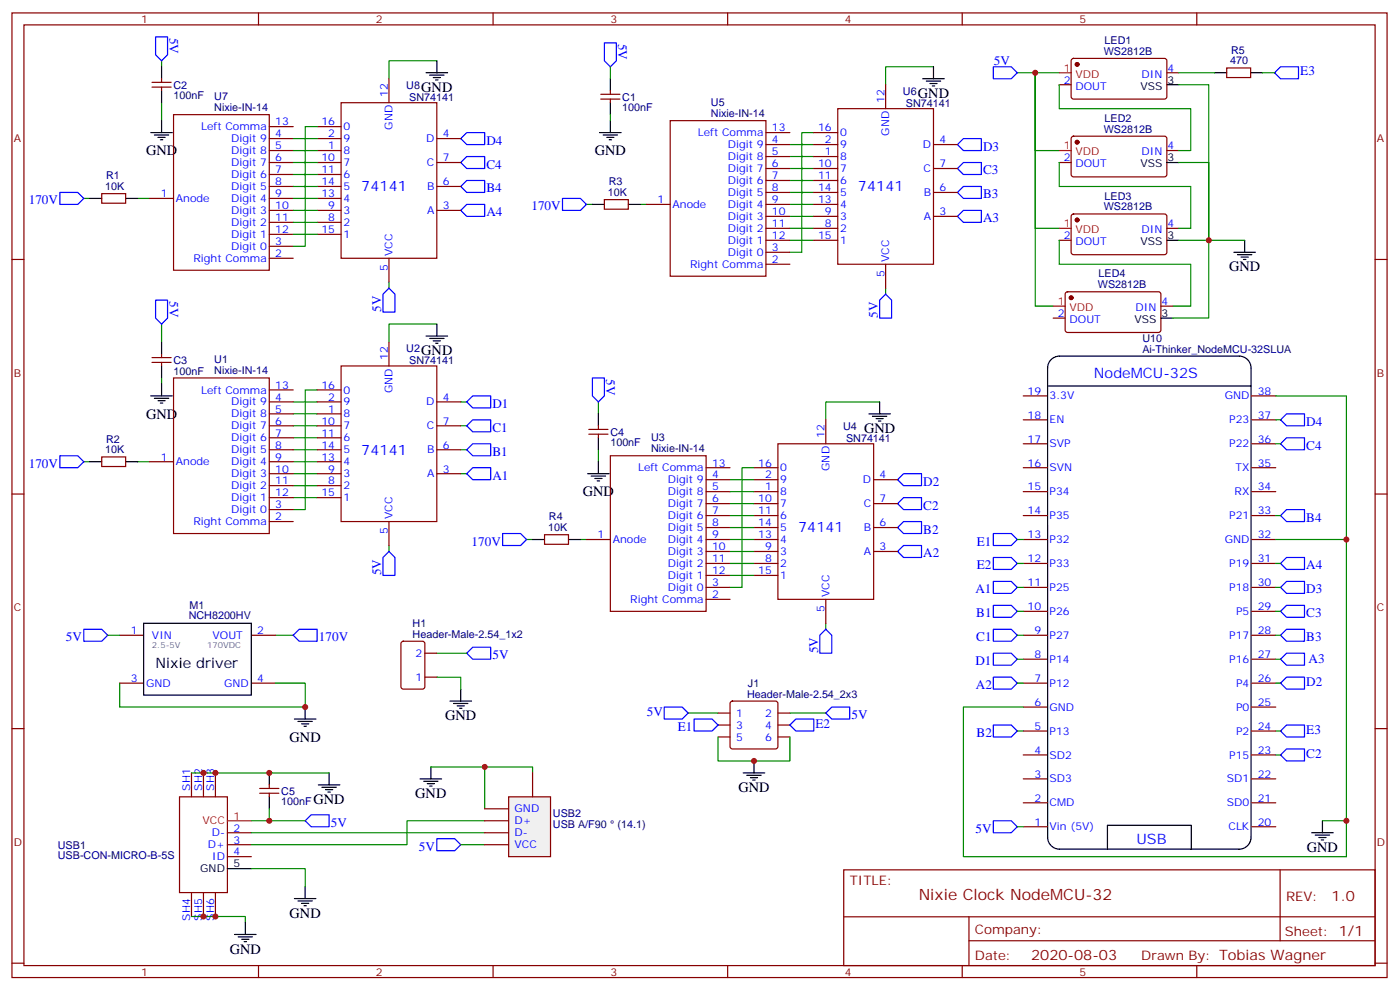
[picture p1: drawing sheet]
<svg xmlns="http://www.w3.org/2000/svg" width="413mm" height="292mm" viewBox="0 0 413 292" stroke-linecap="round" stroke-linejoin="round" font-family="sans-serif">
<g fill="none" stroke="#008700" stroke-width=".35">
<path d="M47.6 17.9v1.8M128.8 17.9h-14.1v5.3M179.9 19.7v3.5M275.2 19.7h-14.1v5.3M47.6 30.3v5.3M93.5 37.3h-3.5v35.3h-3.6M179.9 33.8v1.8M239.9 39.1h-3.5v35.3h-3.6M24.7 58.5h1.8M40.6 58.5h3.5M86.4 58.5h7.1M86.4 55h7.1"/>
<path d="M86.4 51.4h7.1M86.4 47.9h7.1M86.4 44.4h7.1M86.4 40.9h7.1M232.8 42.6h7.1M232.8 46.1h7.1M232.8 49.7h7.1M232.8 53.2h7.1M232.8 56.7h7.1M86.4 69.1h7.1M86.4 65.5h7.1M86.4 62h7.1"/>
<path d="M172.9 60.3h1.7M188.7 60.3h1.8M232.8 60.3h7.1M232.8 63.8h7.1M232.8 67.3h7.1M232.8 70.8h7.1M47.6 95.5v5.3M114.7 83.2v1.7M128.8 95.5h-14.1v5.3M261.1 84.9v1.8M47.6 111.4v1.8M86.4 118.5h7.1"/>
<path d="M93.5 114.9h-3.5v35.3h-3.6M135.8 118.5h1.8M176.4 118.5v3.5M259.3 118.5h-15.9v5.3M376.1 116.7h20.8v135.8h-112.9v-44.1h17.6M24.7 136.1h1.8M40.6 136.1h3.5M86.4 132.6h7.1M86.4 125.5h7.1M86.4 139.6h7.1M86.4 136.1h7.1M86.4 122h7.1"/>
<path d="M86.4 129h7.1M135.8 132.6h1.8M135.8 125.5h1.8M135.8 139.6h1.8M176.4 132.6v3.5M222.2 137.9h-3.5v35.2h-3.5M376.1 123.8h1.4M376.1 130.8h1.4M86.4 143.2h7.1M86.4 146.7h7.1M155.2 159h1.8M171.1 159h1.8"/>
<path d="M215.2 159h7M215.2 155.5h7M215.2 152h7M215.2 148.4h7M215.2 144.9h7M215.2 141.4h7M299.9 159h1.7M376.1 159h20.8M376.1 152h1.4M114.7 160.8v1.8M215.2 169.6h7M215.2 166.1h7"/>
<path d="M215.2 162.6h7M299.9 166.1h1.7M299.9 173.1h1.7M376.1 166.1h1.4M376.1 173.1h1.4M81.1 187.3h5.3M128.8 199.6h7v3.5M128.8 192.5h8.8M243.4 183.7v1.8M299.9 187.3h1.7M299.9 194.3h1.7M299.9 180.2h1.7"/>
<path d="M376.1 187.3h1.4M376.1 194.3h1.4M376.1 180.2h1.4M202.8 210.2h8.9M211.7 217.2v7.1h21.1v-7.1M232.8 210.2h10.6M299.9 201.4h1.7M299.9 215.5h1.7M376.1 201.4h1.4M56.4 227.8h40.6M127 226.1h15.9v12.3M142.9 226.1h14.1v1.7"/>
<path d="M376.1 222.5h1.4M74.1 256h15.9v5.3M74.1 241.9h15.9M74.1 245.5h68.8M135.8 249h7.1M142.9 241.9h-23v7.1h-45.8M299.9 243.7h1.7M56.4 270.2h15.9v1.7"/>
</g>
<g fill="none" stroke="#000" stroke-width=".35">
<path d="M47.6 19.7v3.5M128.8 17.9v3.5M275.2 19.7v3.5M44.4 39.1h6.4M45.5 39.8h4.2M47.6 26.7v3.6M47.6 35.6v3.5M125.6 21.4h6.3M126.6 22.2h4.3M127.7 22.9h2.1M128.4 23.6h.7M176.7 39.1h6.4"/>
<path d="M177.8 39.8h4.2M179.9 23.2v3.5M179.9 30.3v3.5M179.9 35.6v3.5M272 23.2h6.3M273 23.9h4.3M274.1 24.6h2.1M274.8 25.3h.7M46.6 40.5h2.1M47.3 41.2h.7M178.9 40.5h2.1M179.6 41.2h.7"/>
<path d="M125.6 99.1h6.3M126.6 99.8h4.3M128.8 95.5v3.6M44.4 116.7h6.4M45.5 117.4h4.2M46.6 118.1h2.1M47.3 118.8h.7M47.6 100.8v3.6M47.6 107.9v3.5M47.6 113.2v3.5M127.7 100.5h2.1M128.4 101.2h.7"/>
<path d="M259.3 118.5v3.5M308.8 108.4v138.4M308.8 113.8h60M308.8 108.5a3.5 3.5 0 0 1 3.5-3.5h52.9a3.5 3.5 0 0 1 3.6 3.5M368.8 108.5v138.1M173.2 139.6h6.4M176.4 122v3.5M176.4 129v3.6M176.4 136.1v3.5M256.1 122h6.4M257.2 122.7h4.2M258.2 123.4h2.1"/>
<path d="M258.9 124.1h.7M174.3 140.3h4.2M175.3 141h2.1M176 141.7h.7M86.8 211.9h6.3M87.8 212.7h4.3M88.9 213.4h2.1M89.6 214.1h.7M90 208.4v3.5M132.6 206.7h6.4M133.7 207.4h4.2M134.8 208.1h2.1"/>
<path d="M135.5 208.8h.7M135.8 203.1v3.6M93.8 231.4h6.4M94.9 232.1h4.2M96 232.8h2.1M96.7 233.5h.7M97 227.8v3.6M123.8 229.6h6.4M124.9 230.3h4.2M125.9 231h2.2M126.6 231.7h.8M127 226.1v3.5"/>
<path d="M219.1 227.8h6.3M220.1 228.5h4.3M221.2 229.2h2.1M221.9 229.9h.7M222.2 224.3v3.5M67 256h7.1M308.8 246.8a3.5 3.5 0 0 0 3.5 3.5h52.9a3.5 3.5 0 0 0 3.6-3.5M326.4 250.3v-7h24.7v7M386.6 245.5h6.4M387.7 246.2h4.2M388.8 246.9h2.1M389.5 247.6h.7"/>
<path d="M389.8 241.9v3.6M69.1 275.4h6.4M70.2 276.2h4.2M71.3 276.9h2.1M72 277.6h.7M72.3 271.9v3.5M86.8 264.9h6.3M87.8 265.6h4.3M88.9 266.3h2.1M89.6 267h.7M90 261.3v3.6"/>
</g>
<g fill="none" stroke="#00f" stroke-width=".35">
<path d="M45.9 10.9h3.5v5.3l-1.8 1.7-1.7-1.7zM178.2 12.6h3.5v5.3l-1.8 1.8-1.7-1.8zM137.6 39.1h5.3v3.5h-5.3l-1.8-1.7zM17.6 56.7h5.3l1.8 1.8-1.8 1.8h-5.3zM137.6 46.1h5.3v3.6h-5.3l-1.8-1.8zM137.6 53.2h5.3v3.5h-5.3l-1.8-1.7zM165.8 58.5h5.3l1.8 1.8-1.8 1.7h-5.3zM282.2 56.7l1.8-1.7h5.3v3.5h-5.3zM284 40.9h5.3v3.5h-5.3l-1.8-1.8zM284 47.9h5.3v3.5h-5.3l-1.8-1.7zM137.6 60.3h5.3v3.5h-5.3l-1.8-1.8zM282.2 63.8l1.8-1.8h5.3v3.5h-5.3z"/>
<path d="M45.9 88.5h3.5v5.3l-1.8 1.7-1.7-1.7zM114.7 84.9l1.7 1.8v5.3h-3.5v-5.3zM259.3 88.5l1.8-1.8 1.7 1.8v5.3h-3.5zM139.3 116.7h5.3v3.5h-5.3l-1.7-1.7zM174.6 111.4h3.6v5.3l-1.8 1.8-1.8-1.8zM17.6 134.3h5.3l1.8 1.8-1.8 1.8h-5.3zM139.3 123.8h5.3v3.5h-5.3l-1.7-1.8zM139.3 130.8h5.3v3.5h-5.3l-1.7-1.7zM139.3 137.9h5.3v3.5h-5.3l-1.7-1.8zM266.3 139.6h5.3v3.6h-5.3l-1.7-1.8zM377.5 123.8l1.7-1.8h5.3v3.5h-5.3zM377.5 130.8l1.7-1.8h5.3v3.6h-5.3z"/>
<path d="M148.2 157.3h5.3l1.7 1.7-1.7 1.8h-5.3zM266.3 153.7h5.3v3.6h-5.3l-1.7-1.8zM266.3 146.7h5.3v3.5h-5.3l-1.7-1.8zM292.8 157.3h5.3l1.8 1.7-1.8 1.8h-5.3zM379.2 150.2h5.3v3.5h-5.3l-1.7-1.7zM114.7 162.6l1.7 1.7v5.3h-3.5v-5.3zM266.3 160.8h5.3v3.5h-5.3l-1.7-1.7zM292.8 178.4h5.3l1.8 1.8-1.8 1.8h-5.3zM292.8 171.4h5.3l1.8 1.7-1.8 1.8h-5.3zM292.8 164.3h5.3l1.8 1.8-1.8 1.8h-5.3zM377.5 173.1l1.7-1.7h5.3v3.5h-5.3zM379.2 164.3h5.3v3.6h-5.3l-1.7-1.8z"/>
<path d="M379.2 178.4h5.3v3.6h-5.3l-1.7-1.8zM24.7 185.5h5.3l1.7 1.8-1.7 1.7h-5.3zM86.4 187.3l1.8-1.8h5.3v3.5h-5.3zM139.3 190.8h5.3v3.5h-5.3l-1.7-1.8zM241.7 187.3l1.7-1.8 1.8 1.8v5.2h-3.5zM292.8 199.6h5.3l1.8 1.8-1.8 1.7h-5.3zM292.8 192.5h5.3l1.8 1.8-1.8 1.8h-5.3zM292.8 185.5h5.3l1.8 1.8-1.8 1.7h-5.3zM377.5 187.3l1.7-1.8h5.3v3.5h-5.3zM377.5 194.3l1.7-1.8h5.3v3.6h-5.3zM195.8 208.4h5.3l1.7 1.8-1.7 1.7h-5.3zM204.6 211.9h5.3l1.8 1.8-1.8 1.8h-5.3z"/>
<path d="M234.6 211.9h5.3v3.6h-5.3l-1.8-1.8zM245.2 208.4h5.3v3.5h-5.3l-1.8-1.7zM292.8 213.7h5.3l1.8 1.8-1.8 1.7h-5.3zM377.5 201.4l1.7-1.8h5.3v3.5h-5.3zM377.5 222.5l1.7-1.7h5.3v3.5h-5.3zM91.7 240.2h5.3v3.5h-5.3l-1.7-1.8zM128.8 247.2h5.3l1.7 1.8-1.7 1.8h-5.3zM292.8 241.9h5.3l1.8 1.8-1.8 1.8h-5.3z"/>
</g>
<g fill="none" stroke="#870000" stroke-width=".35">
<path d="M3.5 3.8h405.4v284.3h-405.4zM7.1 7.3h398.2v277.3h-398.2zM76.2 3.8v3.5M145.3 3.8v3.5M214.5 3.8v3.5M283.6 3.8v3.5M352.8 3.8v3.5M44.8 25.7h5.6M44.8 24.3h5.6M47.6 23.2v1.1M47.6 25.7v1M51.2 33.8h28.2v45.9h-28.2z"/>
<path d="M79.4 37.3h7M93.5 37.3h7M100.5 30.3h28.3v45.8h-28.3zM114.7 23.2v7.1M177.1 29.2h5.6M177.1 27.8h5.6M179.9 26.7v1.1M179.9 29.2v1.1M197.6 35.6h28.2v45.8h-28.2zM225.8 39.1h7M239.9 39.1h7M246.9 32h28.3v45.9h-28.3z"/>
<path d="M261.1 25v7M44.1 58.5h7.1M79.4 58.5h7M79.4 40.9h7M79.4 44.4h7M79.4 47.9h7M79.4 51.4h7M79.4 55h7M93.5 58.5h7M93.5 40.9h7M93.5 44.4h7M93.5 47.9h7"/>
<path d="M93.5 51.4h7M93.5 55h7M128.8 40.9h7M128.8 47.9h7M128.8 55h7M225.8 46.1h7M225.8 42.6h7M225.8 56.7h7M225.8 49.7h7M225.8 53.2h7M239.9 46.1h7M239.9 42.6h7"/>
<path d="M239.9 56.7h7M239.9 49.7h7M239.9 53.2h7M275.2 42.6h7M275.2 56.7h7M275.2 49.7h7M3.5 76.5h3.6M79.4 76.1h7M79.4 72.6h7M79.4 62h7M79.4 65.5h7M79.4 69.1h7"/>
<path d="M93.5 62h7M93.5 65.5h7M93.5 69.1h7M114.7 76.1v7.1M128.8 62h7M190.5 60.3h7.1M225.8 63.8h7M225.8 67.3h7M225.8 60.3h7M225.8 70.8h7M225.8 77.9h7M225.8 74.4h7"/>
<path d="M239.9 63.8h7M239.9 67.3h7M239.9 60.3h7M239.9 70.8h7M261.1 77.9v7M275.2 63.8h7M405.3 76.5h3.6M44.8 106.8h5.6M44.8 105.4h5.6M47.6 104.4v1M47.6 106.8v1.1M51.2 111.4h28.2v45.9h-28.2z"/>
<path d="M79.4 118.5h7M79.4 114.9h7M93.5 118.5h7M93.5 114.9h7M100.5 107.9h28.3v45.8h-28.3zM114.7 100.8v7.1M128.8 118.5h7M301.6 116.7h7.1M369 116.7h7.1M44.1 136.1h7.1M79.4 122h7M79.4 139.6h7"/>
<path d="M79.4 132.6h7M79.4 125.5h7M79.4 129h7M79.4 136.1h7M93.5 122h7M93.5 139.6h7M93.5 132.6h7M93.5 125.5h7M93.5 129h7M93.5 136.1h7M128.8 139.6h7M128.8 132.6h7"/>
<path d="M128.8 125.5h7M173.6 128h5.6M173.6 126.6h5.6M176.4 125.5v1.1M176.4 128v1M179.9 134.3h28.2v45.9h-28.2zM208.1 137.9h7.1M222.2 137.9h7.1M229.3 130.8h28.2v45.9h-28.2zM243.4 123.8v7M301.6 137.9h7.1M301.6 123.8h7.1"/>
<path d="M301.6 130.8h7.1M369 137.9h7.1M369 123.8h7.1M369 130.8h7.1M3.5 145.6h3.6M79.4 143.2h7M79.4 146.7h7M79.4 153.7h7M79.4 150.2h7M93.5 143.2h7M93.5 146.7h7M114.7 153.7v7.1"/>
<path d="M172.9 159h7M208.1 159h7.1M208.1 141.4h7.1M208.1 144.9h7.1M208.1 148.4h7.1M208.1 152h7.1M208.1 155.5h7.1M222.2 159h7.1M222.2 141.4h7.1M222.2 144.9h7.1M222.2 148.4h7.1M222.2 152h7.1"/>
<path d="M222.2 155.5h7.1M257.5 141.4h7.1M257.5 148.4h7.1M257.5 155.5h7.1M301.6 159h7.1M301.6 144.9h7.1M301.6 152h7.1M369 159h7.1M369 144.9h7.1M369 152h7.1M405.3 145.6h3.6M208.1 176.7h7.1"/>
<path d="M208.1 173.1h7.1M208.1 162.6h7.1M208.1 166.1h7.1M208.1 169.6h7.1M222.2 162.6h7.1M222.2 166.1h7.1M222.2 169.6h7.1M243.4 176.7v7M257.5 162.6h7.1M301.6 173.1h7.1M301.6 166.1h7.1M369 173.1h7.1"/>
<path d="M369 166.1h7.1M118.4 189.2l.5-.2h5.6l.7 .4v13l-.4 .7h-5.9l-.7-.4v-13zM125.2 199.6h3.6M125.2 192.5h3.6M301.6 180.2h7.1M301.6 187.3h7.1M301.6 194.3h7.1M369 180.2h7.1M369 187.3h7.1M369 194.3h7.1M3.5 214.8h3.6M211.7 210.2h3.5"/>
<path d="M211.7 213.7h3.5M211.7 217.2h3.5M215.4 206.9l.5-.2h12.7l.5 .2 .2 .5v12.7l-.2 .5-.5 .2h-12.7l-.5-.3-.2-.4v-12.7zM229.3 210.2h3.5M229.3 213.7h3.5M229.3 217.2h3.5M301.6 201.4h7.1M301.6 208.4h7.1M301.6 215.5h7.1M369 201.4h7.1M369 208.4h7.1M369 215.5h7.1"/>
<path d="M405.3 214.8h3.6M52.9 234.9h14.1v28.2h-14.1zM56.4 227.8v7.1M60 227.8v7.1M63.5 227.8v7.1M301.6 222.5h7.1M301.6 229.6h7.1M301.6 236.6h7.1M369 222.5h7.1M369 229.6h7.1M369 236.6h7.1M67 245.5h7.1"/>
<path d="M67 249h7.1M67 252.5h7.1M248.7 256.4h156.6v28.2h-156.6zM301.6 243.7h7.1M369 243.7h7.1M377.3 256.4v20.9M56.4 263.1v7.1M60 263.1v7.1M63.5 263.1v7.1M248.7 270.2h156.5M285.6 277.3h119.6M285.6 270.2v14.2"/>
<path d="M3.5 283.9h3.6M76.2 284.6v3.5M145.3 284.6v3.5M214.5 284.6v3.5M283.6 284.6v3.5M352.8 284.6v3.5M405.3 283.9h3.6"/>
</g>
<path d="M67 241.9h7.1" fill="none" stroke="#f00" stroke-width=".35"/>
<path d="M149.9 234.9h12.4v17.6h-12.4z" fill="#f0f0f0" stroke="#870000" stroke-width=".35"/>
<g fill="none" stroke="#870000" stroke-width=".35">
<path d="M316 17.4l.4-.2 27.1 .1 .5 .6-.1 10.9-.6 .4-27.1-.1-.5-.6v-10.6zM312.2 25h3.5M344 21.4h3.5M361.6 20h7.1v2.9h-7.1zM30 57.1h7v2.8h-7zM178.2 58.8h7v2.9h-7zM312.2 47.9h3.5M316 40.4l.4-.3 27.1 .1 .5 .7-.1 10.8-.6 .4h-27.1l-.5-.7v-10.5zM344 44.4h3.5M312.2 70.8h3.5M316 63.3l.4-.2h27.1l.5 .7-.1 10.8-.6 .5-27.1-.1-.5-.6v-10.6zM344 67.3h3.5"/>
<path d="M310.4 93.8h3.6M314.2 86.2l.5-.2 27.1 .1 .4 .6-.1 10.9-.6 .4-27.1-.1-.4-.6v-10.6zM342.2 90.2h3.5M30 134.7h7v2.8h-7zM160.5 157.6h7.1v2.8h-7.1zM35.3 187.3h7M74.1 187.3h7M35.3 201.4h7M74.1 201.4h7M76.6 233.8h5.6M76.6 232.4h5.6M79.4 231.4v1"/>
<path d="M79.4 233.8v1.1M142.9 238.4h7M157 227.8v7.1M142.9 249h7M142.9 245.5h7M142.9 241.9h7"/>
</g>
<g fill="#870000" stroke="#870000" stroke-width=".35">
<circle cx="317.5" cy="19" r=".53"/>
<circle cx="317.5" cy="41.9" r=".53"/>
<circle cx="317.5" cy="64.8" r=".53"/>
<circle cx="315.7" cy="87.8" r=".53"/>
</g>
<path d="M312.2 21.4h3.5M312.2 44.4h3.5M312.2 67.3h3.5M310.4 90.2h3.6" fill="none" stroke="#f00" stroke-width=".35"/>
<g fill="none" stroke="#000" stroke-width=".35">
<path d="M344 25h3.5M358.1 21.4h3.5M368.7 21.4h3.5M26.5 58.5h3.5M37 58.5h3.6M344 47.9h3.5M174.6 60.3h3.6M185.2 60.3h3.5M344 70.8h3.5M363.7 74.4h6.4M364.8 75.1h4.2M365.8 75.8h2.1"/>
<path d="M366.5 76.5h.7M366.9 70.8v3.6M342.2 93.8h3.5M26.5 136.1h3.5M37 136.1h3.6M157 159h3.5M167.6 159h3.5M42.3 183.7h31.8v21.2h-31.8zM79.4 227.8v3.6M79.4 234.9v3.5"/>
</g>
<g fill="none" stroke="#008700" stroke-width=".35">
<path d="M299.9 21.4h5.3v68.8h5.2M305.2 21.4v45.9h7M312.2 21.4h-7v23h7M312.2 25v7h38.8v12.4h-3.5M347.5 25h8.8v45.8M347.5 21.4h10.6M372.2 21.4h3.5M312.2 47.9v7.1h38.8v12.3h-3.5M347.5 47.9h8.8v22.9h-8.8M312.2 70.8v7.1h38.8v12.3h-5.3M356.3 70.8v23h-10.6M356.3 70.8h10.6"/>
<path d="M31.7 187.3h3.6M35.3 201.4v7h54.7v-7h-8.9M376.1 215.5h1.4M79.4 238.4v3.5M389.8 241.9h7.1"/>
</g>
<path d="M292.8 19.7h5.3l1.8 1.7-1.8 1.8h-5.3zM375.7 21.4l1.8-1.7h5.3v3.5h-5.3zM377.5 215.5l1.7-1.8h5.3v3.5h-5.3z" fill="none" stroke="#00f" stroke-width=".35"/>
<g fill="#c00">
<circle cx="396.9" cy="159" r=".88"/>
<circle cx="142.9" cy="226.1" r=".88"/>
<circle cx="222.3" cy="224.3" r=".88"/>
<circle cx="356.3" cy="70.8" r=".88"/>
<circle cx="305.2" cy="21.4" r=".88"/>
<circle cx="396.9" cy="241.9" r=".88"/>
<circle cx="79.4" cy="227.8" r=".88"/>
<circle cx="79.4" cy="241.9" r=".88"/>
<circle cx="90" cy="208.4" r=".88"/>
<circle cx="63.5" cy="227.8" r=".88"/>
<circle cx="60" cy="227.8" r=".88"/>
<circle cx="60" cy="270.2" r=".88"/>
<circle cx="63.5" cy="270.2" r=".88"/>
</g>
<text font-size="4.6" fill="#800" x="270.8" y="265.4">Nixie Clock NodeMCU-32</text>
<g font-size="4.2">
<text x="124.2" y="27.1">GND</text>
<text x="270.6" y="28.9">GND</text>
<text x="43" y="45.8">GND</text>
<text x="175.3" y="45.8">GND</text>
<text x="362.3" y="80">GND</text>
<text x="124.2" y="104.7">GND</text>
<text x="43" y="123.4">GND</text>
<text x="254.7" y="127.6">GND</text>
<text x="171.8" y="146.3">GND</text>
<text x="45.9" y="196.8">Nixie driver</text>
<text x="131.2" y="212.3">GND</text>
<text x="85.4" y="218.7">GND</text>
<text x="217.7" y="233.5">GND</text>
<text x="92.4" y="237">GND</text>
<text x="122.4" y="235.2">GND</text>
<text x="385.2" y="251.1">GND</text>
<text x="85.4" y="270.5">GND</text>
<text x="67.7" y="281.1">GND</text>
</g>
<g font-size="4.2" fill="#00f">
<text x="106.5" y="56.4">74141</text>
<text x="252.9" y="56.4">74141</text>
<text x="322.4" y="111.5">NodeMCU-32S</text>
<text x="106.5" y="134">74141</text>
<text x="235.3" y="156.9">74141</text>
<text x="335" y="248.7">USB</text>
</g>
<g font-size="4.2" fill="#800">
<text x="392.5" y="265.7">1.0</text>
<text x="304" y="283">2020-08-03</text>
</g>
<g font-size="3.9" fill="#00f">
<text x="49.9" y="11.2" transform="rotate(90 49.9 11.2)">5V</text>
<text x="182.2" y="12.9" transform="rotate(90 182.2 12.9)">5V</text>
<text x="293" y="19.2">5V</text>
<text x="383.3" y="22.2">E3</text>
<text x="143.4" y="42.6">D4</text>
<text x="289.8" y="44.4">D3</text>
<text x="143.4" y="49.7">C4</text>
<text x="289.8" y="51.4">C3</text>
<text x="143.4" y="56.7">B4</text>
<text x="289.8" y="58.5">B3</text>
<text x="8.5" y="60.3">170V</text>
<text x="143.4" y="63.8">A4</text>
<text x="156.7" y="62">170V</text>
<text x="289.8" y="65.5">A3</text>
<text x="49.9" y="88.8" transform="rotate(90 49.9 88.8)">5V</text>
<text x="112.4" y="92" transform="rotate(-90 112.4 92)">5V</text>
<text x="258.8" y="93.7" transform="rotate(-90 258.8 93.7)">5V</text>
<text x="178.7" y="111.7" transform="rotate(90 178.7 111.7)">5V</text>
<text x="145.2" y="120.2">D1</text>
<text x="385.1" y="125.5">D4</text>
<text x="145.2" y="127.3">C1</text>
<text x="8.5" y="137.9">170V</text>
<text x="145.2" y="134.3">B1</text>
<text x="385.1" y="132.6">C4</text>
<text x="145.2" y="141.4">A1</text>
<text x="272.2" y="143.2">D2</text>
<text x="272.2" y="150.2">C2</text>
<text x="385.1" y="153.7">B4</text>
<text x="139" y="160.8">170V</text>
<text x="272.2" y="157.3">B2</text>
<text x="288" y="160.8">E1</text>
<text x="272.2" y="164.3">A2</text>
<text x="288" y="167.9">E2</text>
<text x="385.1" y="167.9">A4</text>
<text x="112.4" y="169.6" transform="rotate(-90 112.4 169.6)">5V</text>
<text x="287.5" y="174.9">A1</text>
<text x="385.1" y="174.9">D3</text>
<text x="287.8" y="182">B1</text>
<text x="385.1" y="182">C3</text>
<text x="19.4" y="189">5V</text>
<text x="94" y="189">170V</text>
<text x="287.8" y="189">C1</text>
<text x="385.1" y="189">B3</text>
<text x="145.2" y="194.3">5V</text>
<text x="241.1" y="192.5" transform="rotate(-90 241.1 192.5)">5V</text>
<text x="287.5" y="196.1">D1</text>
<text x="385.8" y="195.5">A3</text>
<text x="287.7" y="203.1">A2</text>
<text x="385.1" y="202.1">D2</text>
<text x="190.7" y="210.9">5V</text>
<text x="199.8" y="215.5">E1</text>
<text x="240.4" y="214.5">E2</text>
<text x="251" y="211.9">5V</text>
<text x="287.9" y="217.2">B2</text>
<text x="385.1" y="216.2">E3</text>
<text x="385.1" y="223.3">C2</text>
<text x="97.5" y="243.7">5V</text>
<text x="287.5" y="245.5">5V</text>
<text x="123.5" y="250.8">5V</text>
</g>
<g font-size="3.9" fill="#800">
<text x="250.5" y="261">TITLE:</text>
<text x="379.1" y="265.7">REV:</text>
<text x="287.4" y="275.2">Company:</text>
<text x="378.7" y="275.8">Sheet: 1/1</text>
<text x="287.4" y="282.9">Date:</text>
<text x="336.4" y="282.9">Drawn By: Tobias Wagner</text>
</g>
<g font-size="3.2" fill="#800">
<text x="41.6" y="6.8">1</text>
<text x="110.8" y="6.8">2</text>
<text x="179.9" y="6.8">3</text>
<text x="249.1" y="6.8">4</text>
<text x="318.2" y="6.8">5</text>
<text x="4.1" y="41.9">A</text>
<text x="405.9" y="41.9">A</text>
<text x="4.1" y="111.1">B</text>
<text x="405.9" y="111.1">B</text>
<text x="4.1" y="180.2">C</text>
<text x="405.9" y="180.2">C</text>
<text x="4.1" y="249.3">D</text>
<text x="405.9" y="249.3">D</text>
<text x="41.6" y="287.6">1</text>
<text x="110.8" y="287.6">2</text>
<text x="179.9" y="287.6">3</text>
<text x="249.1" y="287.6">4</text>
<text x="318.2" y="287.6">5</text>
</g>
<g font-size="3.2" fill="#000080">
<text x="325.4" y="16.2">WS2812B</text>
<text x="325.6" y="13">LED1</text>
<text x="362.9" y="15.8">R5</text>
<text x="362.7" y="19">470</text>
<text x="51.2" y="29.3">100nF</text>
<text x="51.2" y="26.1">C2</text>
<text x="63.2" y="29.5">U7</text>
<text x="119.8" y="26.1">U8</text>
<text x="120.6" y="29.7">SN74141</text>
<text x="183.4" y="29.7">C1</text>
<text x="266.2" y="27.9">U6</text>
<text x="63.2" y="32.7">Nixie-IN-14</text>
<text x="183.4" y="32.8">100nF</text>
<text x="209.6" y="34.5">Nixie-IN-14</text>
<text x="209.6" y="31.3">U5</text>
<text x="267" y="31.4">SN74141</text>
<text x="325.6" y="35.9">LED2</text>
<text x="325.4" y="39.1">WS2812B</text>
<text x="31.3" y="52.8">R1</text>
<text x="31" y="56">10K</text>
<text x="179.2" y="57.8">10K</text>
<text x="179.4" y="54.6">R3</text>
<text x="325.6" y="58.8">LED3</text>
<text x="325.4" y="62">WS2812B</text>
<text x="323.8" y="81.8">LED4</text>
<text x="323.6" y="84.9">WS2812B</text>
<text x="336.7" y="100.8">U10</text>
<text x="51.2" y="107.3">C3</text>
<text x="63.2" y="107.1">U1</text>
<text x="119.8" y="103.7">U2</text>
<text x="120.6" y="107.3">SN74141</text>
<text x="336.7" y="103.9">Ai-Thinker_NodeMCU-32SLUA</text>
<text x="51.2" y="110.4">100nF</text>
<text x="63.2" y="110.3">Nixie-IN-14</text>
<text x="31.3" y="130.5">R2</text>
<text x="179.9" y="131.6">100nF</text>
<text x="179.9" y="128.4">C4</text>
<text x="191.9" y="130.1">U3</text>
<text x="248.5" y="126.7">U4</text>
<text x="249.4" y="130.2">SN74141</text>
<text x="31" y="133.6">10K</text>
<text x="191.9" y="133.3">Nixie-IN-14</text>
<text x="161.8" y="153.4">R4</text>
<text x="161.6" y="156.6">10K</text>
<text x="55.9" y="179.4">M1</text>
<text x="55.6" y="182.6">NCH8200HV</text>
<text x="121.6" y="184.8">H1</text>
<text x="121.6" y="188">Header-Male-2.54_1x2</text>
<text x="220.5" y="202.4">J1</text>
<text x="220.2" y="205.6">Header-Male-2.54_2x3</text>
<text x="82.9" y="237.4">100nF</text>
<text x="82.9" y="234.3">C5</text>
<text x="163" y="244.1">USB A/F90</text>
<text x="163" y="241">USB2</text>
<text x="182" y="244.1">(14.1)</text>
<text x="17.1" y="250.2">USB1</text>
<text x="17.1" y="253.3">USB-CON-MICRO-B-5S</text>
</g>
<g font-size="3.2" fill="#f00">
<text x="313.5" y="21.1">1</text>
<text x="317" y="22.9">VDD</text>
<text x="313.5" y="44">1</text>
<text x="317" y="45.8">VDD</text>
<text x="313.5" y="67">1</text>
<text x="317" y="68.7">VDD</text>
<text x="311.8" y="89.9">1</text>
<text x="315.3" y="91.7">VDD</text>
<text x="59.7" y="243">VCC</text>
<text x="68.8" y="241.6">1</text>
</g>
<g font-size="3.2" fill="#00f">
<text x="336.5" y="22.9">DIN</text>
<text x="344.1" y="21.1">4</text>
<text x="114.3" y="28.5" transform="rotate(-90 114.3 28.5)">12</text>
<text x="313.5" y="24.6">2</text>
<text x="317" y="26.4">DOUT</text>
<text x="260.7" y="30.3" transform="rotate(-90 260.7 30.3)">12</text>
<text x="59.3" y="38.4">Left Comma</text>
<text x="68.1" y="41.9">Digit 9</text>
<text x="81.1" y="40.5">4</text>
<text x="81.1" y="37">13</text>
<text x="94.7" y="37">16</text>
<text x="96.8" y="40.5">2</text>
<text x="101.2" y="41.9">9</text>
<text x="101.2" y="38.4">0</text>
<text x="115.7" y="38.3" transform="rotate(-90 115.7 38.3)">GND</text>
<text x="125.6" y="41.9">D</text>
<text x="130.5" y="40.5">4</text>
<text x="205.7" y="40.1">Left Comma</text>
<text x="227.5" y="38.7">13</text>
<text x="241.1" y="38.7">16</text>
<text x="247.6" y="40.1">0</text>
<text x="262.1" y="40" transform="rotate(-90 262.1 40)">GND</text>
<text x="68.1" y="45.4">Digit 8</text>
<text x="81.1" y="44">5</text>
<text x="81.1" y="47.6">6</text>
<text x="94.7" y="47.6">10</text>
<text x="96.8" y="44">1</text>
<text x="101.2" y="45.4">8</text>
<text x="130.5" y="47.6">7</text>
<text x="214.5" y="43.7">Digit 9</text>
<text x="214.5" y="47.2">Digit 8</text>
<text x="227.5" y="42.3">4</text>
<text x="227.5" y="45.8">5</text>
<text x="243.2" y="45.8">1</text>
<text x="243.2" y="42.3">2</text>
<text x="247.6" y="47.2">8</text>
<text x="247.6" y="43.7">9</text>
<text x="272" y="43.7">D</text>
<text x="276.9" y="42.3">4</text>
<text x="313.5" y="47.6">2</text>
<text x="336.5" y="45.8">DIN</text>
<text x="344.1" y="44">4</text>
<text x="68.1" y="49">Digit 7</text>
<text x="68.1" y="52.5">Digit 6</text>
<text x="81.1" y="51.1">7</text>
<text x="94.7" y="51.1">11</text>
<text x="101.2" y="49">7</text>
<text x="101.2" y="52.5">6</text>
<text x="125.8" y="49">C</text>
<text x="214.5" y="50.7">Digit 7</text>
<text x="227.5" y="49.3">6</text>
<text x="227.5" y="52.8">7</text>
<text x="241.1" y="49.3">10</text>
<text x="241.1" y="52.8">11</text>
<text x="247.6" y="50.7">7</text>
<text x="272.2" y="50.7">C</text>
<text x="276.9" y="49.3">7</text>
<text x="317" y="49.3">DOUT</text>
<text x="47.4" y="58.1">1</text>
<text x="51.9" y="59.5">Anode</text>
<text x="68.1" y="56">Digit 5</text>
<text x="68.1" y="59.5">Digit 4</text>
<text x="81.1" y="54.6">8</text>
<text x="81.1" y="58.1">9</text>
<text x="94.7" y="58.1">13</text>
<text x="94.7" y="54.6">14</text>
<text x="101.2" y="59.5">4</text>
<text x="101.2" y="56">5</text>
<text x="125.9" y="56">B</text>
<text x="130.5" y="54.6">6</text>
<text x="193.8" y="59.9">1</text>
<text x="214.5" y="54.3">Digit 6</text>
<text x="214.5" y="57.8">Digit 5</text>
<text x="227.5" y="56.4">8</text>
<text x="227.5" y="59.9">9</text>
<text x="241.1" y="59.9">13</text>
<text x="241.1" y="56.4">14</text>
<text x="247.6" y="54.3">6</text>
<text x="247.6" y="57.8">5</text>
<text x="272.3" y="57.8">B</text>
<text x="276.9" y="56.4">6</text>
<text x="68.1" y="63.1">Digit 3</text>
<text x="81.1" y="61.7">10</text>
<text x="81.1" y="65.2">11</text>
<text x="96.8" y="65.2">8</text>
<text x="96.8" y="61.7">9</text>
<text x="101.2" y="63.1">3</text>
<text x="125.9" y="63.1">A</text>
<text x="130.5" y="61.7">3</text>
<text x="198.3" y="61.3">Anode</text>
<text x="214.5" y="61.3">Digit 4</text>
<text x="214.5" y="64.8">Digit 3</text>
<text x="227.5" y="63.4">10</text>
<text x="243.2" y="63.4">9</text>
<text x="247.6" y="64.8">3</text>
<text x="247.6" y="61.3">4</text>
<text x="272.3" y="64.8">A</text>
<text x="276.9" y="63.4">3</text>
<text x="68.1" y="66.6">Digit 2</text>
<text x="68.1" y="70.1">Digit 1</text>
<text x="81.1" y="68.7">12</text>
<text x="94.7" y="68.7">15</text>
<text x="101.2" y="66.6">2</text>
<text x="101.2" y="70.1">1</text>
<text x="214.5" y="68.4">Digit 2</text>
<text x="214.5" y="71.9">Digit 1</text>
<text x="227.5" y="67">11</text>
<text x="227.5" y="70.5">12</text>
<text x="241.1" y="70.5">15</text>
<text x="243.2" y="67">8</text>
<text x="247.6" y="68.4">2</text>
<text x="247.6" y="71.9">1</text>
<text x="313.5" y="70.5">2</text>
<text x="336.5" y="68.7">DIN</text>
<text x="344.1" y="67">4</text>
<text x="57" y="77.2">Right Comma</text>
<text x="68.1" y="73.7">Digit 0</text>
<text x="81.1" y="75.8">2</text>
<text x="81.1" y="72.2">3</text>
<text x="115.7" y="75.4" transform="rotate(-90 115.7 75.4)">VCC</text>
<text x="214.5" y="75.4">Digit 0</text>
<text x="227.5" y="77.5">2</text>
<text x="227.5" y="74">3</text>
<text x="262.1" y="77.2" transform="rotate(-90 262.1 77.2)">VCC</text>
<text x="317" y="72.2">DOUT</text>
<text x="114.3" y="79.9" transform="rotate(-90 114.3 79.9)">5</text>
<text x="203.4" y="79">Right Comma</text>
<text x="260.7" y="81.7" transform="rotate(-90 260.7 81.7)">5</text>
<text x="342.4" y="89.9">4</text>
<text x="311.8" y="93.4">2</text>
<text x="315.3" y="95.2">DOUT</text>
<text x="334.7" y="91.7">DIN</text>
<text x="114.3" y="106.1" transform="rotate(-90 114.3 106.1)">12</text>
<text x="59.3" y="116">Left Comma</text>
<text x="68.1" y="119.5">Digit 9</text>
<text x="81.1" y="118.1">4</text>
<text x="81.1" y="114.6">13</text>
<text x="94.7" y="114.6">16</text>
<text x="96.8" y="118.1">2</text>
<text x="101.2" y="119.5">9</text>
<text x="101.2" y="116">0</text>
<text x="115.7" y="115.9" transform="rotate(-90 115.7 115.9)">GND</text>
<text x="125.6" y="119.5">D</text>
<text x="130.5" y="118.1">4</text>
<text x="302.9" y="116.3">19</text>
<text x="309.4" y="117.8">3.3V</text>
<text x="361" y="117.8">GND</text>
<text x="370.8" y="116.3">38</text>
<text x="68.1" y="123">Digit 8</text>
<text x="81.1" y="121.6">5</text>
<text x="81.1" y="125.2">6</text>
<text x="94.7" y="125.2">10</text>
<text x="96.8" y="121.6">1</text>
<text x="101.2" y="123">8</text>
<text x="130.5" y="125.2">7</text>
<text x="302.9" y="123.4">18</text>
<text x="309.4" y="124.8">EN</text>
<text x="362.4" y="124.8">P23</text>
<text x="370.8" y="123.4">37</text>
<text x="68.1" y="126.6">Digit 7</text>
<text x="68.1" y="130.1">Digit 6</text>
<text x="81.1" y="128.7">7</text>
<text x="94.7" y="128.7">11</text>
<text x="101.2" y="126.6">7</text>
<text x="101.2" y="130.1">6</text>
<text x="125.8" y="126.6">C</text>
<text x="243.1" y="129" transform="rotate(-90 243.1 129)">12</text>
<text x="302.9" y="130.5">17</text>
<text x="309.4" y="131.9">SVP</text>
<text x="362.4" y="131.9">P22</text>
<text x="370.8" y="130.5">36</text>
<text x="47.4" y="135.7">1</text>
<text x="51.9" y="137.2">Anode</text>
<text x="68.1" y="133.6">Digit 5</text>
<text x="68.1" y="137.2">Digit 4</text>
<text x="81.1" y="132.2">8</text>
<text x="81.1" y="135.7">9</text>
<text x="94.7" y="135.7">13</text>
<text x="94.7" y="132.2">14</text>
<text x="101.2" y="137.2">4</text>
<text x="101.2" y="133.6">5</text>
<text x="125.9" y="133.6">B</text>
<text x="130.5" y="132.2">6</text>
<text x="209.9" y="137.5">13</text>
<text x="223.5" y="137.5">16</text>
<text x="302.9" y="137.5">16</text>
<text x="370.8" y="137.5">35</text>
<text x="68.1" y="140.7">Digit 3</text>
<text x="81.1" y="139.3">10</text>
<text x="81.1" y="142.8">11</text>
<text x="96.8" y="142.8">8</text>
<text x="96.8" y="139.3">9</text>
<text x="101.2" y="140.7">3</text>
<text x="125.9" y="140.7">A</text>
<text x="130.5" y="139.3">3</text>
<text x="188.1" y="138.9">Left Comma</text>
<text x="196.9" y="142.5">Digit 9</text>
<text x="209.9" y="141">4</text>
<text x="225.5" y="141">2</text>
<text x="230" y="142.5">9</text>
<text x="230" y="138.9">0</text>
<text x="244.5" y="138.8" transform="rotate(-90 244.5 138.8)">GND</text>
<text x="254.4" y="142.5">D</text>
<text x="259.3" y="141">4</text>
<text x="309.4" y="138.9">SVN</text>
<text x="364.2" y="138.9">TX</text>
<text x="68.1" y="144.2">Digit 2</text>
<text x="68.1" y="147.7">Digit 1</text>
<text x="81.1" y="149.9">3</text>
<text x="81.1" y="146.3">12</text>
<text x="94.7" y="146.3">15</text>
<text x="101.2" y="144.2">2</text>
<text x="101.2" y="147.7">1</text>
<text x="196.9" y="146">Digit 8</text>
<text x="196.9" y="149.5">Digit 7</text>
<text x="209.9" y="144.6">5</text>
<text x="209.9" y="148.1">6</text>
<text x="223.5" y="148.1">10</text>
<text x="225.5" y="144.6">1</text>
<text x="230" y="146">8</text>
<text x="230" y="149.5">7</text>
<text x="254.6" y="149.5">C</text>
<text x="259.3" y="148.1">7</text>
<text x="302.9" y="144.6">15</text>
<text x="309.4" y="146">P34</text>
<text x="363.9" y="146">RX</text>
<text x="370.8" y="144.6">34</text>
<text x="57" y="154.8">Right Comma</text>
<text x="68.1" y="151.3">Digit 0</text>
<text x="81.1" y="153.4">2</text>
<text x="115.7" y="153" transform="rotate(-90 115.7 153)">VCC</text>
<text x="196.9" y="153">Digit 6</text>
<text x="209.9" y="151.6">7</text>
<text x="209.9" y="155.2">8</text>
<text x="223.5" y="151.6">11</text>
<text x="223.5" y="155.2">14</text>
<text x="230" y="153">6</text>
<text x="259.3" y="155.2">6</text>
<text x="302.9" y="151.6">14</text>
<text x="309.4" y="153">P35</text>
<text x="362.4" y="153">P21</text>
<text x="370.8" y="151.6">33</text>
<text x="114.3" y="157.5" transform="rotate(-90 114.3 157.5)">5</text>
<text x="176.1" y="158.7">1</text>
<text x="180.6" y="160.1">Anode</text>
<text x="196.9" y="156.6">Digit 5</text>
<text x="196.9" y="160.1">Digit 4</text>
<text x="209.9" y="158.7">9</text>
<text x="223.5" y="158.7">13</text>
<text x="230" y="160.1">4</text>
<text x="230" y="156.6">5</text>
<text x="254.6" y="156.6">B</text>
<text x="302.9" y="158.7">13</text>
<text x="309.4" y="160.1">P32</text>
<text x="361" y="160.1">GND</text>
<text x="370.8" y="158.7">32</text>
<text x="196.9" y="163.6">Digit 3</text>
<text x="196.9" y="167.1">Digit 2</text>
<text x="209.9" y="162.2">10</text>
<text x="209.9" y="165.7">11</text>
<text x="225.5" y="165.7">8</text>
<text x="225.5" y="162.2">9</text>
<text x="230" y="167.1">2</text>
<text x="230" y="163.6">3</text>
<text x="254.7" y="163.6">A</text>
<text x="259.3" y="162.2">3</text>
<text x="302.9" y="165.7">12</text>
<text x="309.4" y="167.1">P33</text>
<text x="362.4" y="167.1">P19</text>
<text x="370.8" y="165.7">31</text>
<text x="196.9" y="170.7">Digit 1</text>
<text x="209.9" y="172.8">3</text>
<text x="209.9" y="169.3">12</text>
<text x="223.5" y="169.3">15</text>
<text x="230" y="170.7">1</text>
<text x="302.9" y="172.8">11</text>
<text x="370.8" y="172.8">30</text>
<text x="185.8" y="177.7">Right Comma</text>
<text x="196.9" y="174.2">Digit 0</text>
<text x="209.9" y="176.3">2</text>
<text x="244.5" y="176" transform="rotate(-90 244.5 176)">VCC</text>
<text x="302.9" y="179.8">10</text>
<text x="309.4" y="174.2">P25</text>
<text x="362.4" y="174.2">P18</text>
<text x="370.8" y="179.8">29</text>
<text x="243.1" y="180.4" transform="rotate(-90 243.1 180.4)">5</text>
<text x="309.4" y="181.3">P26</text>
<text x="364.4" y="181.3">P5</text>
<text x="38.6" y="186.9">1</text>
<text x="44.8" y="188.3">VIN</text>
<text x="62.7" y="188.3">VOUT</text>
<text x="75.8" y="186.9">2</text>
<text x="304.9" y="186.9">9</text>
<text x="309.4" y="188.3">P27</text>
<text x="362.4" y="188.3">P17</text>
<text x="370.8" y="186.9">28</text>
<text x="122.5" y="193.6">2</text>
<text x="304.9" y="194">8</text>
<text x="309.4" y="195.4">P14</text>
<text x="362.4" y="195.4">P16</text>
<text x="370.8" y="194">27</text>
<text x="38.6" y="201">3</text>
<text x="43" y="202.4">GND</text>
<text x="66.1" y="202.4">GND</text>
<text x="75.8" y="201">4</text>
<text x="122.5" y="200.7">1</text>
<text x="304.9" y="201">7</text>
<text x="309.4" y="202.4">P12</text>
<text x="364.4" y="202.4">P4</text>
<text x="370.8" y="201">26</text>
<text x="304.9" y="208.1">6</text>
<text x="309.4" y="209.5">GND</text>
<text x="364.4" y="209.5">P0</text>
<text x="370.8" y="208.1">25</text>
<text x="217" y="211.2">1</text>
<text x="217" y="214.8">3</text>
<text x="225.5" y="211.2">2</text>
<text x="225.5" y="214.8">4</text>
<text x="304.9" y="215.1">5</text>
<text x="370.8" y="215.1">24</text>
<text x="217" y="218.3">5</text>
<text x="225.5" y="218.3">6</text>
<text x="309.4" y="216.5">P13</text>
<text x="364.4" y="216.5">P2</text>
<text x="304.9" y="222.2">4</text>
<text x="309.4" y="223.6">SD2</text>
<text x="362.4" y="223.6">P15</text>
<text x="370.8" y="222.2">23</text>
<text x="56.1" y="233.1" transform="rotate(-90 56.1 233.1)">SH1</text>
<text x="59.6" y="233.1" transform="rotate(-90 59.6 233.1)">SH2</text>
<text x="63.1" y="233.1" transform="rotate(-90 63.1 233.1)">SH3</text>
<text x="304.9" y="229.2">3</text>
<text x="309.4" y="230.6">SD3</text>
<text x="361.7" y="230.6">SD1</text>
<text x="370.8" y="229.2">22</text>
<text x="151.7" y="239.5">GND</text>
<text x="304.9" y="236.3">2</text>
<text x="309.4" y="237.7">CMD</text>
<text x="361.7" y="237.7">SD0</text>
<text x="370.8" y="236.3">21</text>
<text x="68.8" y="245.1">2</text>
<text x="151.7" y="243">D+</text>
<text x="304.9" y="243.3">1</text>
<text x="309.4" y="244.8">Vin (5V)</text>
<text x="362.1" y="244.8">CLK</text>
<text x="370.8" y="243.3">20</text>
<text x="61.3" y="250">D+</text>
<text x="62.4" y="246.5">D-</text>
<text x="68.8" y="248.6">3</text>
<text x="151.7" y="250">VCC</text>
<text x="151.7" y="246.5">D-</text>
<text x="62.5" y="253.6">ID</text>
<text x="68.8" y="252.2">4</text>
<text x="56.1" y="271.4" transform="rotate(-90 56.1 271.4)">SH4</text>
<text x="59.6" y="271.4" transform="rotate(-90 59.6 271.4)">SH5</text>
<text x="63.1" y="271.4" transform="rotate(-90 63.1 271.4)">SH6</text>
</g>
<g font-size="3.2">
<text x="336.1" y="26.4">VSS</text>
<text x="344.1" y="24.6">3</text>
<text x="344.1" y="47.6">3</text>
<text x="336.1" y="49.3">VSS</text>
<text x="344.1" y="70.5">3</text>
<text x="336.1" y="72.2">VSS</text>
<text x="334.4" y="95.2">VSS</text>
<text x="342.4" y="93.4">3</text>
<text x="59" y="257.1">GND</text>
<text x="68.8" y="255.7">5</text>
</g>
<g font-size="2.5" fill="#666">
<text x="44.8" y="191">2.5-5V</text>
<text x="61" y="191">170VDC</text>
</g>
</svg>
